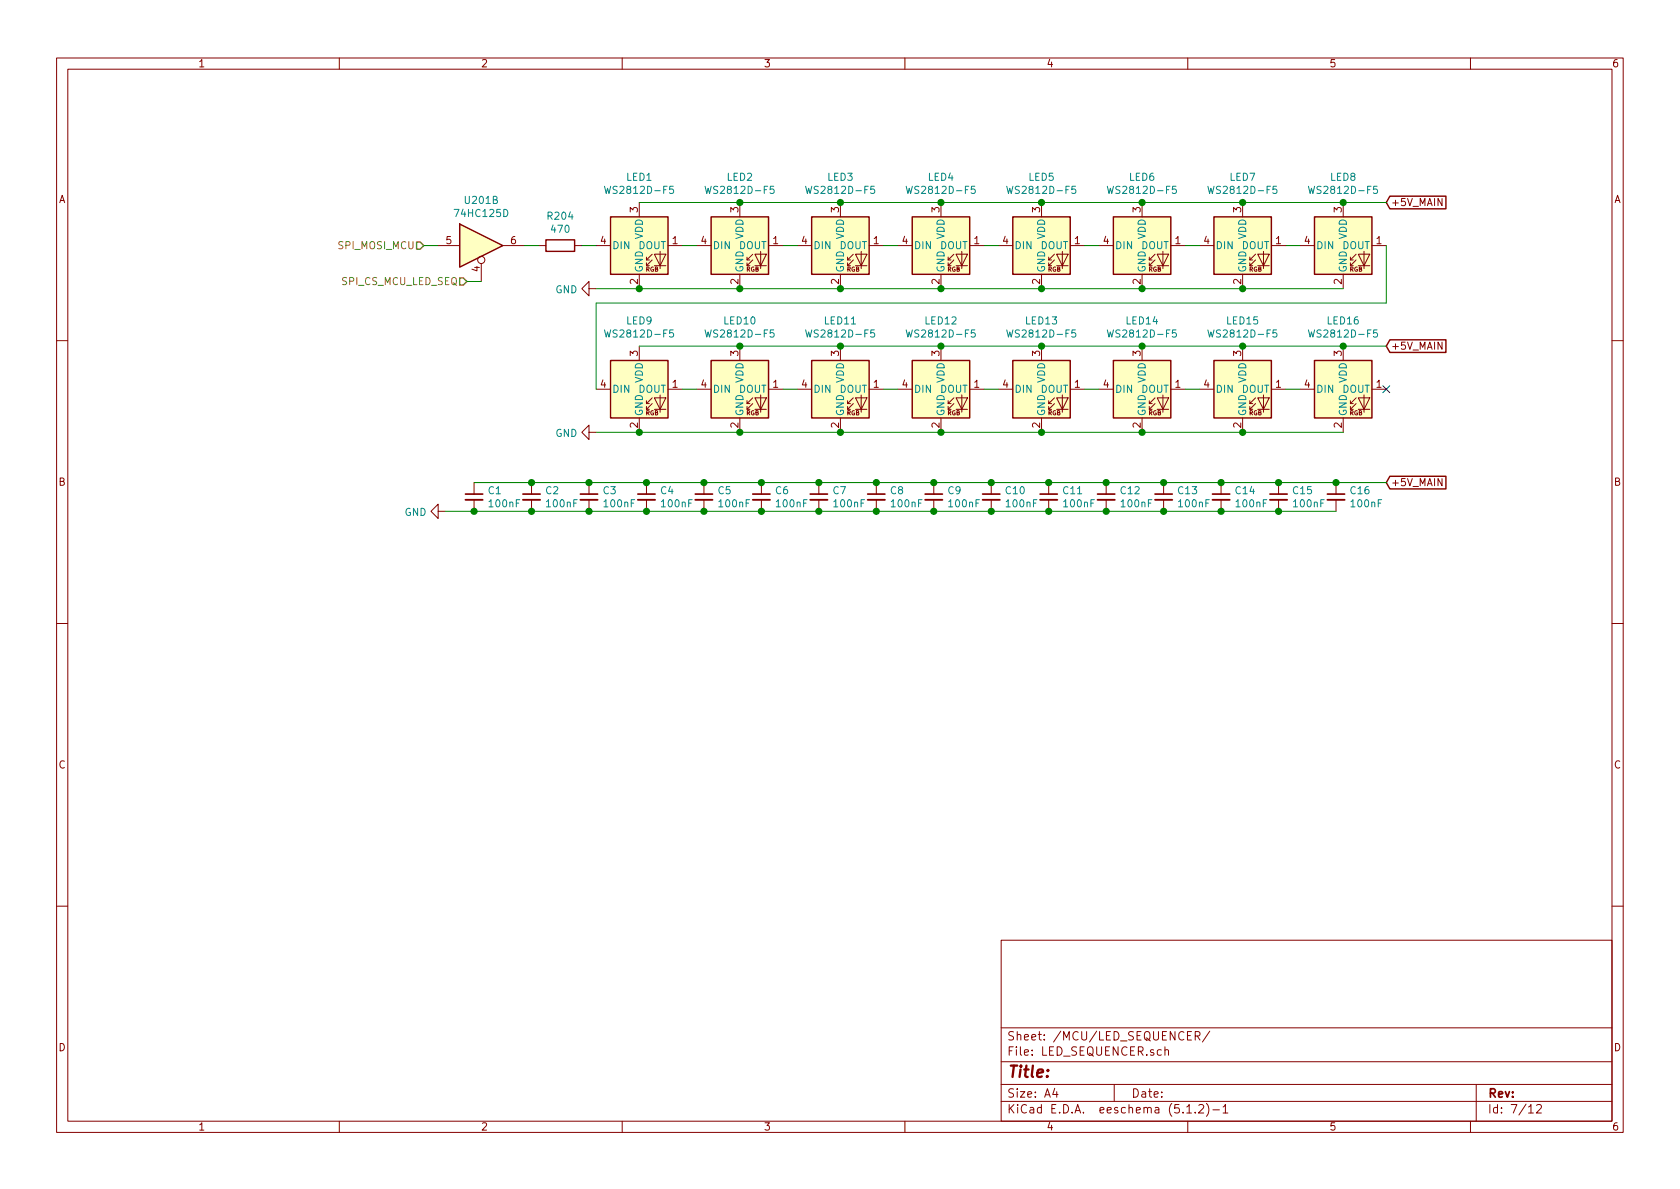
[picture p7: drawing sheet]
<svg xmlns="http://www.w3.org/2000/svg" width="297mm" height="210mm" viewBox="0 0 297 210" stroke-linecap="round" stroke-linejoin="round" font-family="sans-serif">
<g fill="none" stroke="#840000" stroke-width=".18">
<path d="M10 10.3h277v189.9h-277zM12 12.2h273v186.1h-273zM60 10.3v1.9M110 10.3v1.9M160 10.3v1.9M210 10.3v1.9M260 10.3v1.9M113 35.8v2.5M130.8 35.8v2.5M148.6 35.8v2.5M166.4 35.8v2.5M184.1 35.8v2.5"/>
<path d="M201.9 35.8v2.5M219.7 35.8v2.5M237.5 35.8v2.5M77.5 43.4h3.8M85.1 46.6v3.2M88.9 43.4h3.8M95.2 43.4h1.3M101.6 43.4h1.3M104.1 51v-1.2l-1.2 1.2 1.2 1.3v-1.3h1.3M105.4 43.4h2.5M113 48.5v2.5M114.3 46h.5"/>
<path d="M115.3 46l-1 1v-.5M115.3 45l-1 1v-.5M115.7 45h2l-1 2zM115.7 47h2M116.7 44.4v3.1M118.1 43.4h2.5M123.2 43.4h2.5M130.8 48.5v2.5M132.1 46h.5M133.1 46l-1 1v-.5M133.1 45l-1 1v-.5M133.5 45h2l-1 2z"/>
<path d="M133.5 47h2M134.5 44.4v3.1M135.9 43.4h2.5M141 43.4h2.5M148.6 48.5v2.5M149.9 46h.5M150.9 46l-1 1v-.5M150.9 45l-1 1v-.5M151.3 45h2l-1 2zM151.3 47h2M152.3 44.4v3.1M153.7 43.4h2.5"/>
<path d="M158.7 43.4h2.6M166.4 48.5v2.5M167.6 46h.5M168.7 46l-1.1 1v-.5M168.7 45l-1.1 1v-.5M169 45h2.1l-1 2zM169 47h2.1M170.1 44.4v3.1M171.4 43.4h2.6M176.5 43.4h2.6M184.1 48.5v2.5M185.4 46h.5"/>
<path d="M186.4 46l-1 1v-.5M186.4 45l-1 1v-.5M186.8 45h2l-1 2zM186.8 47h2M187.8 44.4v3.1M189.2 43.4h2.6M194.3 43.4h2.5M201.9 48.5v2.5M203.2 46h.5M204.2 46l-1 1v-.5M204.2 45l-1 1v-.5M204.6 45h2l-1 2z"/>
<path d="M204.6 47h2M205.6 44.4v3.1M207 43.4h2.5M212.1 43.4h2.5M219.7 48.5v2.5M221 46h.5M222 46l-1 1v-.5M222 45l-1 1v-.5M222.4 45h2l-1 2zM222.4 47h2M223.4 44.4v3.1M224.8 43.4h2.5"/>
<path d="M229.9 43.4h2.5M237.5 48.5v2.5M238.8 46h.5M239.8 46l-1 1v-.5M239.8 45l-1 1v-.5M240.2 45h2l-1 2zM240.2 47h2M241.2 44.4v3.1M242.6 43.4h2.5M10 60.2h2M104.1 76.4v-1.2l-1.2 1.2 1.2 1.3v-1.3h1.3M105.4 68.8h2.5"/>
<path d="M113 61.2v2.5M113 73.9v2.5M114.3 71.4h.5M115.3 71.4l-1 1v-.5M115.3 70.4l-1 1v-.5M115.7 70.4h2l-1 2zM115.7 72.4h2M116.7 69.8v3.1M118.1 68.8h2.5M123.2 68.8h2.5M130.8 61.2v2.5M130.8 73.9v2.5"/>
<path d="M132.1 71.4h.5M133.1 71.4l-1 1v-.5M133.1 70.4l-1 1v-.5M133.5 70.4h2l-1 2zM133.5 72.4h2M134.5 69.8v3.1M135.9 68.8h2.5M141 68.8h2.5M148.6 61.2v2.5M148.6 73.9v2.5M149.9 71.4h.5M150.9 71.4l-1 1v-.5"/>
<path d="M150.9 70.4l-1 1v-.5M151.3 70.4h2l-1 2zM151.3 72.4h2M152.3 69.8v3.1M153.7 68.8h2.5M158.7 68.8h2.6M166.4 61.2v2.5M166.4 73.9v2.5M167.6 71.4h.5M168.7 71.4l-1.1 1v-.5M168.7 70.4l-1.1 1v-.5M169 70.4h2.1l-1 2z"/>
<path d="M169 72.4h2.1M170.1 69.8v3.1M171.4 68.8h2.6M176.5 68.8h2.6M184.1 61.2v2.5M184.1 73.9v2.5M185.4 71.4h.5M186.4 71.4l-1 1v-.5M186.4 70.4l-1 1v-.5M186.8 70.4h2l-1 2zM186.8 72.4h2M187.8 69.8v3.1"/>
<path d="M189.2 68.8h2.6M194.3 68.8h2.5M201.9 61.2v2.5M201.9 73.9v2.5M203.2 71.4h.5M204.2 71.4l-1 1v-.5M204.2 70.4l-1 1v-.5M204.6 70.4h2l-1 2zM204.6 72.4h2M205.6 69.8v3.1M207 68.8h2.5M212.1 68.8h2.5"/>
<path d="M219.7 61.2v2.5M219.7 73.9v2.5M221 71.4h.5M222 71.4l-1 1v-.5M222 70.4l-1 1v-.5M222.4 70.4h2l-1 2zM222.4 72.4h2M223.4 69.8v3.1M224.8 68.8h2.5M229.9 68.8h2.5M237.5 61.2v2.5M237.5 73.9v2.5"/>
<path d="M238.8 71.4h.5M239.8 71.4l-1 1v-.5M239.8 70.4l-1 1v-.5M240.2 70.4h2l-1 2zM240.2 72.4h2M241.2 69.8v3.1M242.6 68.8h2.5M285 60.2h2M77.5 90.4v-1.3l-1.3 1.3 1.3 1.3v-1.3h1.2M83.8 85.3v2.1M83.8 88.4v2M94 85.3v2.1"/>
<path d="M94 88.4v2M104.1 85.3v2.1M104.1 88.4v2M114.3 85.3v2.1M114.3 88.4v2M124.5 85.3v2.1M124.5 88.4v2M134.6 85.3v2.1M134.6 88.4v2M144.8 85.3v2.1M144.8 88.4v2M154.9 85.3v2.1"/>
<path d="M154.9 88.4v2M165.1 85.3v2.1M165.1 88.4v2M175.3 85.3v2.1M175.3 88.4v2M185.4 85.3v2.1M185.4 88.4v2M195.6 85.3v2.1M195.6 88.4v2M205.7 85.3v2.1M205.7 88.4v2M215.9 85.3v2.1"/>
<path d="M215.9 88.4v2M226.1 85.3v2.1M226.1 88.4v2M236.2 85.3v2.1M236.2 88.4v2M10 110.3h2M285 110.3h2M10 160.2h2M177 166.3h108v32h-108zM285 160.2h2M60 198.3v1.9M110 198.3v1.9"/>
<path d="M160 198.3v1.9M177 194.8h108M177 191.8h108M177 187.8h108M177 181.8h108M186.5 192.5l-.4 1h1M186.8 193v1M197 191.8v3M206 185.7l.2-.1 .4 .1v.9M206 185.1v1.5M209.8 195.8l.5-.5v1.5M209.8 196.8h.9"/>
<path d="M210 183.1h.5M210 198.3v1.9M210.7 182.4h-.7v1.5h.7M211.3 196.7v.1M211.3 183.2l.7-.1 .2-.2-.1-.3-.2-.2h-.6v1.5M211.7 183.2l.5 .7M212 195.5l.2-.2h.3l.3 .5-.9 1h.9M213.3 195.1a1.71 1.71 0 0 1 0 2.3M213.9 182.3l-1.3 2M214.5 196.3h1.1M216.3 195.8l.4-.5v1.5M216.3 196.8h.8"/>
<path d="M260 198.3v1.9M261 191.8v6.5M270.3 195.8l.4-.5v1.5M270.3 196.8h.8M271.7 195.5l.2-.2h.4l.2 .5-.9 1h.9"/>
<circle cx="85.1" cy="46" r=".63"/>
</g>
<g fill="#ffffc2" stroke="#ffffc2" stroke-width=".18">
<path d="M81.3 39.6l7.6 3.8-7.6 3.8z"/>
<path d="M179.1 63.7h10.1v10.2h-10.1z"/>
<path d="M196.8 63.7h10.2v10.2h-10.2z"/>
<path d="M214.6 63.7h10.2v10.2h-10.2z"/>
<path d="M232.4 63.7h10.2v10.2h-10.2z"/>
<path d="M107.9 63.7h10.2v10.2h-10.2z"/>
<path d="M125.7 63.7h10.2v10.2h-10.2z"/>
<path d="M143.5 63.7h10.2v10.2h-10.2z"/>
<path d="M161.3 63.7h10.1v10.2h-10.1z"/>
<path d="M232.4 38.3h10.2v10.2h-10.2z"/>
<path d="M107.9 38.3h10.2v10.2h-10.2z"/>
<path d="M125.7 38.3h10.2v10.2h-10.2z"/>
<path d="M143.5 38.3h10.2v10.2h-10.2z"/>
<path d="M161.3 38.3h10.1v10.2h-10.1z"/>
<path d="M179.1 38.3h10.1v10.2h-10.1z"/>
<path d="M196.8 38.3h10.2v10.2h-10.2z"/>
<path d="M214.6 38.3h10.2v10.2h-10.2z"/>
</g>
<g fill="none" stroke="#840000" stroke-width=".25">
<path d="M81.3 39.6l7.6 3.8-7.6 3.8zM107.9 38.3h10.2v10.2h-10.2zM125.7 38.3h10.2v10.2h-10.2zM143.5 38.3h10.2v10.2h-10.2zM161.3 38.3h10.1v10.2h-10.1zM179.1 38.3h10.1v10.2h-10.1zM196.8 38.3h10.2v10.2h-10.2zM214.6 38.3h10.2v10.2h-10.2zM232.4 38.3h10.2v10.2h-10.2zM245.7 34.7h10v2.2h-10l-.6-1.1zM96.5 42.4h5.1v2h-5.1zM107.9 63.7h10.2v10.2h-10.2z"/>
<path d="M125.7 63.7h10.2v10.2h-10.2zM143.5 63.7h10.2v10.2h-10.2zM161.3 63.7h10.1v10.2h-10.1zM179.1 63.7h10.1v10.2h-10.1zM196.8 63.7h10.2v10.2h-10.2zM214.6 63.7h10.2v10.2h-10.2zM232.4 63.7h10.2v10.2h-10.2zM245.7 60.1h10v2.2h-10l-.6-1.1zM245.7 84.2h10v2.3h-10l-.6-1.2z"/>
</g>
<path d="M73.7 42.8h.6l.6 .6-.6 .7h-.6zM81.3 49.1h.6l.6 .7-.6 .6h-.6z" fill="none" stroke="#848400" stroke-width=".25"/>
<g fill="none" stroke="#008484" stroke-width=".18">
<path d="M106.9 32.9l.3 1.3 .2-.9 .3 .9 .3-1.3M119 32.9h-.6v.6l.4-.1 .3 .3v.3l-.3 .2-.4-.1M124.7 32.9l.3 1.3 .2-.9 .3 .9 .3-1.3M136.8 32.9h-.6l-.1 .6 .5-.1 .3 .3v.3l-.3 .2-.5-.1M142.4 32.9l.3 1.3 .3-.9 .2 .9 .3-1.3M154.6 32.9h-.6l-.1 .6 .5-.1 .3 .3v.3l-.3 .2-.5-.1M160.2 32.9l.3 1.3 .3-.9 .2 .9 .3-1.3M172.4 32.9h-.6l-.1 .6 .5-.1 .2 .3v.3l-.2 .2-.5-.1M178 32.9l.3 1.3 .2-.9 .3 .9 .3-1.3M190.1 32.9h-.5l-.1 .6 .5-.1 .2 .3v.3l-.2 .2-.5-.1M195.8 32.9l.3 1.3 .2-.9 .3 .9 .3-1.3M207.9 32.9h-.6v.6l.4-.1 .3 .3v.3l-.3 .2-.4-.1"/>
<path d="M213.6 32.9l.3 1.3 .2-.9 .3 .9 .3-1.3M225.7 32.9h-.6l-.1 .6 .5-.1 .3 .3v.3l-.3 .2-.5-.1M231.3 32.9l.3 1.3 .3-.9 .2 .9 .3-1.3M243.5 32.9h-.6l-.1 .6 .5-.1 .3 .3v.3l-.3 .2-.5-.1M106.9 58.3l.3 1.3 .2-.9 .3 .9 .3-1.3M119 58.3h-.6v.6l.4-.1 .3 .3v.3l-.3 .2-.4-.1M124.7 58.3l.3 1.3 .2-.9 .3 .9 .3-1.3M136.8 58.3h-.6l-.1 .6 .5-.1 .3 .3v.3l-.3 .2-.5-.1M142.4 58.3l.3 1.3 .3-.9 .2 .9 .3-1.3M154.6 58.3h-.6l-.1 .6 .5-.1 .3 .3v.3l-.3 .2-.5-.1M160.2 58.3l.3 1.3 .3-.9 .2 .9 .3-1.3M172.4 58.3h-.6l-.1 .6 .5-.1 .2 .3v.3l-.2 .2-.5-.1"/>
<path d="M178 58.3l.3 1.3 .2-.9 .3 .9 .3-1.3M190.1 58.3h-.5l-.1 .6 .5-.1 .2 .3v.3l-.2 .2-.5-.1M195.8 58.3l.3 1.3 .2-.9 .3 .9 .3-1.3M207.9 58.3h-.6v.6l.4-.1 .3 .3v.3l-.3 .2-.4-.1M213.6 58.3l.3 1.3 .2-.9 .3 .9 .3-1.3M225.7 58.3h-.6l-.1 .6 .5-.1 .3 .3v.3l-.3 .2-.5-.1M231.3 58.3l.3 1.3 .3-.9 .2 .9 .3-1.3M243.5 58.3h-.6l-.1 .6 .5-.1 .3 .3v.3l-.3 .2-.5-.1"/>
</g>
<g fill="none" stroke="#008400" stroke-width=".18">
<path d="M113 35.8h132.1M74.9 43.4h2.6M82.5 49.8h2.6M92.7 43.4h2.5M102.9 43.4h2.5M105.4 51h132.1M120.6 43.4h2.6M138.4 43.4h2.6M156.2 43.4h2.5M174 43.4h2.5M191.8 43.4h2.5M209.5 43.4h2.6"/>
<path d="M227.3 43.4h2.6M245.1 43.4v10.2h-139.7v15.2M105.4 76.4h132.1M113 61.2h132.1M120.6 68.8h2.6M138.4 68.8h2.6M156.2 68.8h2.5M174 68.8h2.5M191.8 68.8h2.5M209.5 68.8h2.6M227.3 68.8h2.6M78.7 90.4h157.5"/>
<path d="M83.8 85.3h161.3"/>
</g>
<g fill="none" stroke="#840000" stroke-width=".33">
<path d="M82.3 88.4h3M92.5 88.4h3M102.6 88.4h3.1M112.8 88.4h3M122.9 88.4h3.1M133.1 88.4h3M143.3 88.4h3M153.4 88.4h3.1M163.6 88.4h3M173.7 88.4h3.1M183.9 88.4h3M194.1 88.4h3"/>
<path d="M204.2 88.4h3.1M214.4 88.4h3M224.5 88.4h3.1M234.7 88.4h3"/>
</g>
<g fill="none" stroke="#840000" stroke-width=".3">
<path d="M82.3 87.4h3M92.5 87.4h3M102.6 87.4h3.1M112.8 87.4h3M122.9 87.4h3.1M133.1 87.4h3M143.3 87.4h3M153.4 87.4h3.1M163.6 87.4h3M173.7 87.4h3.1M183.9 87.4h3M194.1 87.4h3"/>
<path d="M204.2 87.4h3.1M214.4 87.4h3M224.5 87.4h3.1M234.7 87.4h3"/>
</g>
<g fill="#008400" stroke="#008400" stroke-width=".25">
<circle cx="113" cy="51" r=".51"/>
<circle cx="130.8" cy="51" r=".51"/>
<circle cx="148.6" cy="51" r=".51"/>
<circle cx="166.4" cy="51" r=".51"/>
<circle cx="184.2" cy="51" r=".51"/>
<circle cx="201.9" cy="51" r=".51"/>
<circle cx="219.7" cy="51" r=".51"/>
<circle cx="113" cy="76.4" r=".51"/>
<circle cx="130.8" cy="76.4" r=".51"/>
<circle cx="148.6" cy="76.4" r=".51"/>
<circle cx="166.4" cy="76.4" r=".51"/>
<circle cx="184.2" cy="76.4" r=".51"/>
<circle cx="201.9" cy="76.4" r=".51"/>
<circle cx="219.7" cy="76.4" r=".51"/>
<circle cx="130.8" cy="61.2" r=".51"/>
<circle cx="148.6" cy="61.2" r=".51"/>
<circle cx="166.4" cy="61.2" r=".51"/>
<circle cx="184.2" cy="61.2" r=".51"/>
<circle cx="201.9" cy="61.2" r=".51"/>
<circle cx="219.7" cy="61.2" r=".51"/>
<circle cx="237.5" cy="61.2" r=".51"/>
<circle cx="130.8" cy="35.8" r=".51"/>
<circle cx="148.6" cy="35.8" r=".51"/>
<circle cx="166.4" cy="35.8" r=".51"/>
<circle cx="184.2" cy="35.8" r=".51"/>
<circle cx="201.9" cy="35.8" r=".51"/>
<circle cx="219.7" cy="35.8" r=".51"/>
<circle cx="237.5" cy="35.8" r=".51"/>
<circle cx="83.8" cy="90.4" r=".51"/>
<circle cx="94" cy="90.4" r=".51"/>
<circle cx="104.1" cy="90.4" r=".51"/>
<circle cx="114.3" cy="90.4" r=".51"/>
<circle cx="124.5" cy="90.4" r=".51"/>
<circle cx="134.6" cy="90.4" r=".51"/>
<circle cx="144.8" cy="90.4" r=".51"/>
<circle cx="154.9" cy="90.4" r=".51"/>
<circle cx="165.1" cy="90.4" r=".51"/>
<circle cx="175.3" cy="90.4" r=".51"/>
<circle cx="185.4" cy="90.4" r=".51"/>
<circle cx="195.6" cy="90.4" r=".51"/>
<circle cx="205.7" cy="90.4" r=".51"/>
<circle cx="215.9" cy="90.4" r=".51"/>
<circle cx="226.1" cy="90.4" r=".51"/>
<circle cx="94" cy="85.3" r=".51"/>
<circle cx="104.1" cy="85.3" r=".51"/>
<circle cx="114.3" cy="85.3" r=".51"/>
<circle cx="124.5" cy="85.3" r=".51"/>
<circle cx="134.6" cy="85.3" r=".51"/>
<circle cx="144.8" cy="85.3" r=".51"/>
<circle cx="154.9" cy="85.3" r=".51"/>
<circle cx="165.1" cy="85.3" r=".51"/>
<circle cx="175.3" cy="85.3" r=".51"/>
<circle cx="185.4" cy="85.3" r=".51"/>
<circle cx="195.6" cy="85.3" r=".51"/>
<circle cx="205.7" cy="85.3" r=".51"/>
<circle cx="215.9" cy="85.3" r=".51"/>
<circle cx="226.1" cy="85.3" r=".51"/>
<circle cx="236.2" cy="85.3" r=".51"/>
</g>
<path d="M244.5 68.2l1.2 1.2M245.7 68.2l-1.2 1.2" fill="none" stroke="#000084" stroke-width=".18"/>
<text font-size="2.8" fill="#840000" x="178" y="190.5">Title:</text>
<g font-size="2.1" fill="#840000">
<text x="178" y="184">Sheet: /MCU/LED_SEQUENCER/</text>
<text x="178" y="186.7">File: LED_SEQUENCER.sch</text>
<text x="178" y="196.9">KiCad E.D.A. eeschema (5.1.2)-1</text>
<text x="178" y="194.1">Size: A4</text>
<text x="200" y="194.1">Date:</text>
<text x="263" y="194.1">Rev:</text>
<text x="263" y="196.9">Id: 7/12</text>
</g>
<g font-size="1.8" fill="#840000">
<text x="35" y="11.9">1</text>
<text x="85" y="11.9">2</text>
<text x="135" y="11.9">3</text>
<text x="185" y="11.9">4</text>
<text x="235" y="11.9">5</text>
<text x="285" y="11.9">6</text>
<text x="10.4" y="35.9">A</text>
<text x="285.4" y="35.9">A</text>
<text x="112.8" y="37.6" transform="rotate(-90 112.8 37.6)">3</text>
<text x="130.6" y="37.6" transform="rotate(-90 130.6 37.6)">3</text>
<text x="148.3" y="37.6" transform="rotate(-90 148.3 37.6)">3</text>
<text x="166.1" y="37.6" transform="rotate(-90 166.1 37.6)">3</text>
<text x="183.9" y="37.6" transform="rotate(-90 183.9 37.6)">3</text>
<text x="201.7" y="37.6" transform="rotate(-90 201.7 37.6)">3</text>
<text x="219.5" y="37.6" transform="rotate(-90 219.5 37.6)">3</text>
<text x="237.2" y="37.6" transform="rotate(-90 237.2 37.6)">3</text>
<text x="245.9" y="36.4">+5V_MAIN</text>
<text x="78.9" y="43.2">5</text>
<text x="90.3" y="43.2">6</text>
<text x="106.2" y="43.2">4</text>
<text x="118.9" y="43.2">1</text>
<text x="124" y="43.2">4</text>
<text x="136.7" y="43.2">1</text>
<text x="141.8" y="43.2">4</text>
<text x="154.5" y="43.2">1</text>
<text x="159.5" y="43.2">4</text>
<text x="172.2" y="43.2">1</text>
<text x="177.3" y="43.2">4</text>
<text x="190" y="43.2">1</text>
<text x="195.1" y="43.2">4</text>
<text x="207.8" y="43.2">1</text>
<text x="212.9" y="43.2">4</text>
<text x="225.6" y="43.2">1</text>
<text x="230.7" y="43.2">4</text>
<text x="243.4" y="43.2">1</text>
<text x="84.8" y="48" transform="rotate(-90 84.8 48)">4</text>
<text x="112.8" y="50.3" transform="rotate(-90 112.8 50.3)">2</text>
<text x="130.6" y="50.3" transform="rotate(-90 130.6 50.3)">2</text>
<text x="148.3" y="50.3" transform="rotate(-90 148.3 50.3)">2</text>
<text x="166.1" y="50.3" transform="rotate(-90 166.1 50.3)">2</text>
<text x="183.9" y="50.3" transform="rotate(-90 183.9 50.3)">2</text>
<text x="201.7" y="50.3" transform="rotate(-90 201.7 50.3)">2</text>
<text x="219.5" y="50.3" transform="rotate(-90 219.5 50.3)">2</text>
<text x="237.2" y="50.3" transform="rotate(-90 237.2 50.3)">2</text>
<text x="112.8" y="63" transform="rotate(-90 112.8 63)">3</text>
<text x="130.6" y="63" transform="rotate(-90 130.6 63)">3</text>
<text x="148.3" y="63" transform="rotate(-90 148.3 63)">3</text>
<text x="166.1" y="63" transform="rotate(-90 166.1 63)">3</text>
<text x="183.9" y="63" transform="rotate(-90 183.9 63)">3</text>
<text x="201.7" y="63" transform="rotate(-90 201.7 63)">3</text>
<text x="219.5" y="63" transform="rotate(-90 219.5 63)">3</text>
<text x="237.2" y="63" transform="rotate(-90 237.2 63)">3</text>
<text x="245.9" y="61.8">+5V_MAIN</text>
<text x="106.2" y="68.6">4</text>
<text x="118.9" y="68.6">1</text>
<text x="124" y="68.6">4</text>
<text x="136.7" y="68.6">1</text>
<text x="141.8" y="68.6">4</text>
<text x="154.5" y="68.6">1</text>
<text x="159.5" y="68.6">4</text>
<text x="172.2" y="68.6">1</text>
<text x="177.3" y="68.6">4</text>
<text x="190" y="68.6">1</text>
<text x="195.1" y="68.6">4</text>
<text x="207.8" y="68.6">1</text>
<text x="212.9" y="68.6">4</text>
<text x="225.6" y="68.6">1</text>
<text x="230.7" y="68.6">4</text>
<text x="243.4" y="68.6">1</text>
<text x="112.8" y="75.7" transform="rotate(-90 112.8 75.7)">2</text>
<text x="130.6" y="75.7" transform="rotate(-90 130.6 75.7)">2</text>
<text x="148.3" y="75.7" transform="rotate(-90 148.3 75.7)">2</text>
<text x="166.1" y="75.7" transform="rotate(-90 166.1 75.7)">2</text>
<text x="183.9" y="75.7" transform="rotate(-90 183.9 75.7)">2</text>
<text x="201.7" y="75.7" transform="rotate(-90 201.7 75.7)">2</text>
<text x="219.5" y="75.7" transform="rotate(-90 219.5 75.7)">2</text>
<text x="237.2" y="75.7" transform="rotate(-90 237.2 75.7)">2</text>
<text x="10.4" y="85.9">B</text>
<text x="245.9" y="86">+5V_MAIN</text>
<text x="285.4" y="85.9">B</text>
<text x="10.4" y="135.9">C</text>
<text x="285.4" y="135.9">C</text>
<text x="10.4" y="185.9">D</text>
<text x="285.4" y="185.9">D</text>
<text x="35" y="199.9">1</text>
<text x="85" y="199.9">2</text>
<text x="135" y="199.9">3</text>
<text x="185" y="199.9">4</text>
<text x="235" y="199.9">5</text>
<text x="285" y="199.9">6</text>
</g>
<g font-size="1.8" fill="#008484">
<text x="107.7" y="34.3">WS2812D-F5</text>
<text x="110.8" y="32">LED1</text>
<text x="125.5" y="34.3">WS2812D-F5</text>
<text x="128.5" y="32">LED2</text>
<text x="143.2" y="34.3">WS2812D-F5</text>
<text x="146.3" y="32">LED3</text>
<text x="161" y="34.3">WS2812D-F5</text>
<text x="164.1" y="32">LED4</text>
<text x="178.8" y="34.3">WS2812D-F5</text>
<text x="181.9" y="32">LED5</text>
<text x="196.6" y="34.3">WS2812D-F5</text>
<text x="199.7" y="32">LED6</text>
<text x="214.4" y="34.3">WS2812D-F5</text>
<text x="217.4" y="32">LED7</text>
<text x="232.1" y="34.3">WS2812D-F5</text>
<text x="235.2" y="32">LED8</text>
<text x="80.7" y="38.4">74HC125D</text>
<text x="82.3" y="36.1">U201B</text>
<text x="97" y="38.9">R204</text>
<text x="97.6" y="41.2">470</text>
<text x="108.2" y="44.1">DIN</text>
<text x="112.9" y="44.1">DOUT</text>
<text x="113.7" y="42.3" transform="rotate(-90 113.7 42.3)">VDD</text>
<text x="126" y="44.1">DIN</text>
<text x="130.6" y="44.1">DOUT</text>
<text x="131.4" y="42.3" transform="rotate(-90 131.4 42.3)">VDD</text>
<text x="143.8" y="44.1">DIN</text>
<text x="148.4" y="44.1">DOUT</text>
<text x="149.2" y="42.3" transform="rotate(-90 149.2 42.3)">VDD</text>
<text x="161.5" y="44.1">DIN</text>
<text x="166.2" y="44.1">DOUT</text>
<text x="167" y="42.3" transform="rotate(-90 167 42.3)">VDD</text>
<text x="179.3" y="44.1">DIN</text>
<text x="184" y="44.1">DOUT</text>
<text x="184.8" y="42.3" transform="rotate(-90 184.8 42.3)">VDD</text>
<text x="197.1" y="44.1">DIN</text>
<text x="201.8" y="44.1">DOUT</text>
<text x="202.6" y="42.3" transform="rotate(-90 202.6 42.3)">VDD</text>
<text x="214.9" y="44.1">DIN</text>
<text x="219.5" y="44.1">DOUT</text>
<text x="220.3" y="42.3" transform="rotate(-90 220.3 42.3)">VDD</text>
<text x="232.7" y="44.1">DIN</text>
<text x="237.3" y="44.1">DOUT</text>
<text x="238.1" y="42.3" transform="rotate(-90 238.1 42.3)">VDD</text>
<text x="98.2" y="51.9">GND</text>
<text x="113.7" y="48.3" transform="rotate(-90 113.7 48.3)">GND</text>
<text x="131.4" y="48.3" transform="rotate(-90 131.4 48.3)">GND</text>
<text x="149.2" y="48.3" transform="rotate(-90 149.2 48.3)">GND</text>
<text x="167" y="48.3" transform="rotate(-90 167 48.3)">GND</text>
<text x="184.8" y="48.3" transform="rotate(-90 184.8 48.3)">GND</text>
<text x="202.6" y="48.3" transform="rotate(-90 202.6 48.3)">GND</text>
<text x="220.3" y="48.3" transform="rotate(-90 220.3 48.3)">GND</text>
<text x="238.1" y="48.3" transform="rotate(-90 238.1 48.3)">GND</text>
<text x="107.7" y="59.7">WS2812D-F5</text>
<text x="110.8" y="57.4">LED9</text>
<text x="125.5" y="59.7">WS2812D-F5</text>
<text x="128.1" y="57.4">LED10</text>
<text x="143.2" y="59.7">WS2812D-F5</text>
<text x="145.8" y="57.4">LED11</text>
<text x="161" y="59.7">WS2812D-F5</text>
<text x="163.6" y="57.4">LED12</text>
<text x="178.8" y="59.7">WS2812D-F5</text>
<text x="181.4" y="57.4">LED13</text>
<text x="196.6" y="59.7">WS2812D-F5</text>
<text x="199.2" y="57.4">LED14</text>
<text x="214.4" y="59.7">WS2812D-F5</text>
<text x="217" y="57.4">LED15</text>
<text x="232.1" y="59.7">WS2812D-F5</text>
<text x="234.7" y="57.4">LED16</text>
<text x="108.2" y="69.5">DIN</text>
<text x="112.9" y="69.5">DOUT</text>
<text x="113.7" y="67.7" transform="rotate(-90 113.7 67.7)">VDD</text>
<text x="126" y="69.5">DIN</text>
<text x="130.6" y="69.5">DOUT</text>
<text x="131.4" y="67.7" transform="rotate(-90 131.4 67.7)">VDD</text>
<text x="143.8" y="69.5">DIN</text>
<text x="148.4" y="69.5">DOUT</text>
<text x="149.2" y="67.7" transform="rotate(-90 149.2 67.7)">VDD</text>
<text x="161.5" y="69.5">DIN</text>
<text x="166.2" y="69.5">DOUT</text>
<text x="167" y="67.7" transform="rotate(-90 167 67.7)">VDD</text>
<text x="179.3" y="69.5">DIN</text>
<text x="184" y="69.5">DOUT</text>
<text x="184.8" y="67.7" transform="rotate(-90 184.8 67.7)">VDD</text>
<text x="197.1" y="69.5">DIN</text>
<text x="201.8" y="69.5">DOUT</text>
<text x="202.6" y="67.7" transform="rotate(-90 202.6 67.7)">VDD</text>
<text x="214.9" y="69.5">DIN</text>
<text x="219.5" y="69.5">DOUT</text>
<text x="220.3" y="67.7" transform="rotate(-90 220.3 67.7)">VDD</text>
<text x="232.7" y="69.5">DIN</text>
<text x="237.3" y="69.5">DOUT</text>
<text x="238.1" y="67.7" transform="rotate(-90 238.1 67.7)">VDD</text>
<text x="98.2" y="77.3">GND</text>
<text x="113.7" y="73.7" transform="rotate(-90 113.7 73.7)">GND</text>
<text x="131.4" y="73.7" transform="rotate(-90 131.4 73.7)">GND</text>
<text x="149.2" y="73.7" transform="rotate(-90 149.2 73.7)">GND</text>
<text x="167" y="73.7" transform="rotate(-90 167 73.7)">GND</text>
<text x="184.8" y="73.7" transform="rotate(-90 184.8 73.7)">GND</text>
<text x="202.6" y="73.7" transform="rotate(-90 202.6 73.7)">GND</text>
<text x="220.3" y="73.7" transform="rotate(-90 220.3 73.7)">GND</text>
<text x="238.1" y="73.7" transform="rotate(-90 238.1 73.7)">GND</text>
<text x="86.4" y="87.4">C1</text>
<text x="86.6" y="89.7">100nF</text>
<text x="96.5" y="87.4">C2</text>
<text x="96.8" y="89.7">100nF</text>
<text x="106.7" y="87.4">C3</text>
<text x="106.9" y="89.7">100nF</text>
<text x="116.8" y="87.4">C4</text>
<text x="117.1" y="89.7">100nF</text>
<text x="127" y="87.4">C5</text>
<text x="127.3" y="89.7">100nF</text>
<text x="137.2" y="87.4">C6</text>
<text x="137.4" y="89.7">100nF</text>
<text x="147.3" y="87.4">C7</text>
<text x="147.6" y="89.7">100nF</text>
<text x="157.5" y="87.4">C8</text>
<text x="157.7" y="89.7">100nF</text>
<text x="167.6" y="87.4">C9</text>
<text x="167.9" y="89.7">100nF</text>
<text x="177.9" y="87.4">C10</text>
<text x="178.1" y="89.7">100nF</text>
<text x="188" y="87.4">C11</text>
<text x="188.2" y="89.7">100nF</text>
<text x="198.2" y="87.4">C12</text>
<text x="198.4" y="89.7">100nF</text>
<text x="208.4" y="87.4">C13</text>
<text x="208.5" y="89.7">100nF</text>
<text x="218.5" y="87.4">C14</text>
<text x="218.7" y="89.7">100nF</text>
<text x="228.7" y="87.4">C15</text>
<text x="228.9" y="89.7">100nF</text>
<text x="238.8" y="87.4">C16</text>
<text x="239" y="89.7">100nF</text>
<text x="71.5" y="91.2">GND</text>
</g>
<g font-size="1.8" fill="#848400">
<text x="60" y="44.1">SPI_MOSI_MCU</text>
<text x="60.5" y="50.4">SPI_CS_MCU_LED_SEQ</text>
</g>
<g font-size="1.1" fill="#840000">
<text x="114.1" y="48">RGB</text>
<text x="131.9" y="48">RGB</text>
<text x="149.7" y="48">RGB</text>
<text x="167.5" y="48">RGB</text>
<text x="185.3" y="48">RGB</text>
<text x="203" y="48">RGB</text>
<text x="220.8" y="48">RGB</text>
<text x="238.6" y="48">RGB</text>
<text x="114.1" y="73.4">RGB</text>
<text x="131.9" y="73.4">RGB</text>
<text x="149.7" y="73.4">RGB</text>
<text x="167.5" y="73.4">RGB</text>
<text x="185.3" y="73.4">RGB</text>
<text x="203" y="73.4">RGB</text>
<text x="220.8" y="73.4">RGB</text>
<text x="238.6" y="73.4">RGB</text>
</g>
</svg>
